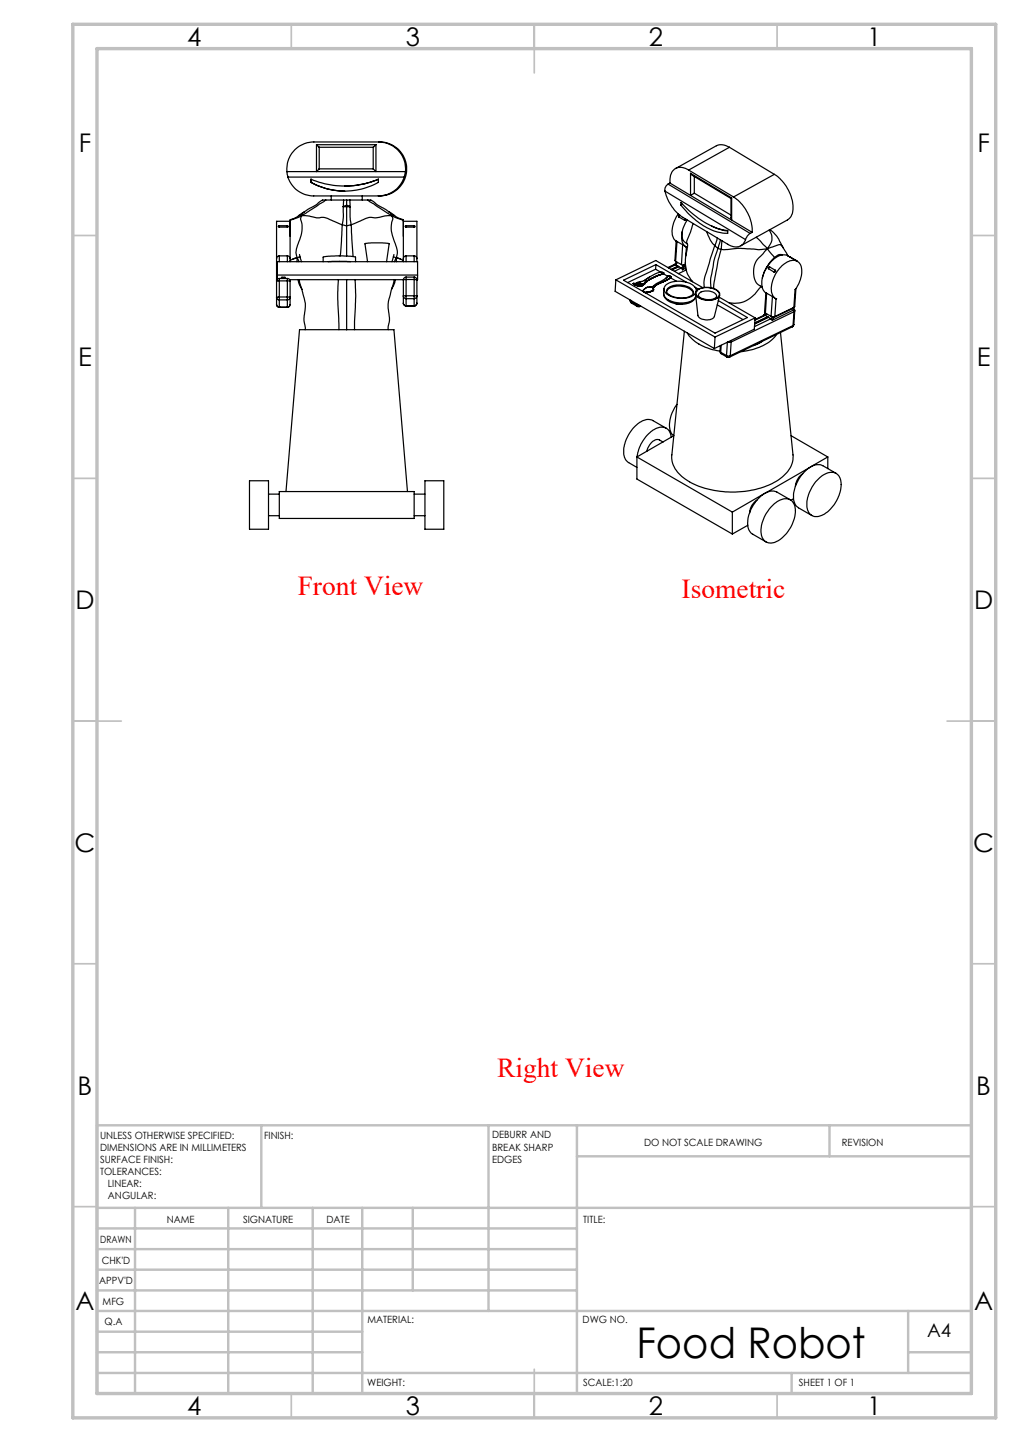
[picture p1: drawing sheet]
<svg xmlns="http://www.w3.org/2000/svg" width="210mm" height="297mm" viewBox="0 0 210 297" stroke-linecap="round" stroke-linejoin="round" font-family="sans-serif">
<g fill="none" stroke="#c0c0c0" stroke-width=".35">
<path d="M60 5v5M110 5v10M160 5v5M15 48.5h5M200 48.5h5M15 98.5h5M200 98.5h5M15 148.5h10M195 148.5h10M15 198.5h5M200 198.5h5M15 248.5h5"/>
<path d="M200 248.5h5M60 287v5M110 282v10M160 287v5"/>
</g>
<g fill="none" stroke="#c0c0c0" stroke-width=".5">
<path d="M53.8 231.8v17M100.6 231.8v38.2M118.8 231.8v55.2M118.8 238.2h81.2M170.8 231.8v6.4M200 231.8h-180v55.2M20 248.8h180M20 257.3h98.8M20 253h98.8M27.8 248.8v38.2M47 248.8v38.2M64.4 248.8v38.2"/>
<path d="M74.6 248.8v38.2M85 248.8v17M20 265.8h98.8M20 261.5h98.8M20 278.5h54.6M20 274.3h54.6M20 270h180M187 278.5h13M187 270v12.8M20 282.8h180M163 282.8v4.2"/>
</g>
<path d="M15 5h190v287h-190zM20 10h180v277h-180z" fill="none" stroke="#c0c0c0" stroke-width=".7"/>
<g fill="none" stroke="#000" stroke-width=".25">
<path d="M59.1 35.3l.2 1.2M59.1 35.3a5.6 5.6 0 0 1 5.5-6.1h13.6a5.6 5.6 0 0 1 5.5 5.6 5.6 5.6 0 0 1-5.5 5.6h-13.6a5.6 5.6 0 0 1-5.3-3.9M59.1 35.3h24.4M59.3 36.5h23.9M64 36.9a17.7 17.7 0 0 0 13.9 0v.7a14.2 14.2 0 0 1-13.9 0zM64 37.6h.1M64 37.6l1 .5a14.9 14.9 0 0 0 6 1.3M65.2 29.8l.5 .5M65.2 29.8v5.5l.5-.5M65.2 29.8h12.2M65.7 30.3h11.1M65.7 34.8h11.1"/>
<path d="M65.7 30.3v4.5M71 38.3h.1M76.8 30.3v4.5M77.4 29.8l-.6 .5M77.4 29.8v5.5l-.6-.5M77.9 36.9l-.5 .2a18 18 0 0 1-6.4 1.2M77.9 29.2a5.6 5.6 0 0 1 5.6 6.1M83.2 36.5a5.6 5.6 0 0 1-5.3 3.9M83.5 35.3l-.3 1.2M83.5 35.3h.1M136.9 39.4a9.1 9.1 0 0 0 3.7 5.4l9.2 5.5a2.28 2.28 0 0 0 3.5-.6l.2-.3M136.9 39.4l16.6 10"/>
<path d="M137.5 37.9a1.49 1.49 0 0 0-.6 1.5M137.5 37.9l16.9 10.2M137.9 37.7l17 10.2M137.9 37.7l-.4 .2M141.8 35a2.24 2.24 0 0 0-3.7 .9l-.2 1.8M141.8 35l9.2 5.6M142.2 35.7l.4 .4 7.9 4.8M142.2 35.7v4.5l.7-.4M142.2 35.7l8.4 5.1M142.9 39.8l7.6 4.5M142.9 36.4v3.4M150.2 30.3l-1.1-.4h-1.3l-8.7 4.8"/>
<path d="M150.2 30.3l9.2 5.6M150.2 30.3l-8.4 4.7M159.4 35.9a8.3 8.3 0 0 1 3.7 8.2l-.4 .7-.6 .5-9.6 5.3M159.4 35.9l-8.4 4.7M56.9 57.6l.2-.1v-3.6h28.9l-.2 8.6-.2 .4-.3 .1M56.9 53.3v9.5l.3 .4 .3 .1M56.9 53.3v-7.7h2.8v7.7M57.1 56.7h28.9M57.5 57.4a.4 .4 0 0 0-.5 .5h.5M57.5 46.5l-.2 .1 .2 .2M57.5 52.7l-.4 .2-.2 .4M57.5 46.5v.3"/>
<path d="M57.5 57.4v.5M57.5 57.4h1.7M57.5 46.5h1.7M57.5 46.8h1.7M57.5 52.7h1.7M57.5 52.7v1.2M57.5 57.9v3.3M57.5 57.9h1.7M58.2 57.2l-.3-.1h.8l-.2 .1M58.2 57.1v.3M58.5 57.1v.3M59.2 57.4a.4 .4 0 0 1 .4 .5h-.4"/>
<path d="M59.2 46.5l.2 .1-.2 .2M59.2 52.7h.2l.3 .6M59.2 46.5v.3M59.2 57.4v.5M59.2 52.7v1.2M59.2 57.9v3.3M59.6 57.6h23.4v4.9l.3 .4 .3 .1M59.7 57.6v5.1l-.2 .5-.3 .1M59.7 45.4v3.3M59.7 53.3v.6M61.1 53.2l-.8 .1M61.1 53.2h.1"/>
<path d="M61.2 53.2l-.1 .7M61.2 53.2l.3 .7M61.2 53.2h-.4l-1.1 .5M61.2 53.2h.1M61.4 57.6l.2 .9 .6 1.1M61.5 44.4l1.2-.8-.7 .8M61.6 57.6l.6 2M61.7 52.4l.4 1.5M61.8 52.9l-.6 .3M62 44.4a.66 .66 0 0 0-.9 .3l-1.3 .6-.1 .1M62 44.4a9.2 9.2 0 0 1 3.5 .5 3.7 3.7 0 0 1 3 .6l1.9 .8M62 44.4v.3a1.05 1.05 0 0 0 .1 1.1 7.6 7.6 0 0 1-.9 4.7 4.3 4.3 0 0 0 0 2.7"/>
<path d="M62 44.4l-2.3 1M62.2 59.6l.1 .5a9.5 9.5 0 0 1 .3 5.6l.2 2.2M66.5 53.9l.1-1 2.5-.2 4 .2 .1 1M67.1 41.2l-.8 .1-1.3 1-2.3 1.3M67.1 41.2l-5.1 3.2M67.1 41.2h3.6M67.6 53.9h4.5M68.2 40.4v.8M69.7 57.6a85.8 85.8 0 0 0 .1 10.3M70.4 46.3l1 .2M70.4 46.3l-.3 6.4M70.6 42.6h1.5"/>
<path d="M70.7 42.6v2.1l-.3 1.6M70.7 42.5v.1M70.7 41.2h.7M70.7 41.2v1.3M71.4 41.2v1.1M71.4 42.3l-.7 .2M71.4 41.2h.6M71.4 42.3l.7 .2M71.4 42.6v3.9M71.4 57.6v10.3M71.4 46.5v6.2M72 41.2l.1 1.3"/>
<path d="M72 41.2h3.7M72.1 42.6v2.1l.2 1.6M72.3 46.3l-.9 .2M72.3 46.3l.4 6.5M73.1 57.6a75.5 75.5 0 0 1-.1 9.7v.6M74.6 40.4v.8M75.7 53.9l-.6-3.7 1.3-.2h2.3l1.4 .2-.5 3.7M75.7 41.2a1.94 1.94 0 0 1 1.9 .9l2.5 1.5M75.7 41.2l5 3.2M80.1 43.6l1.1 .8M80.1 43.6l.3 .2 .3 .6M80.6 59.6l-.1 .4a9.2 9.2 0 0 0-.3 5.6l-.3 2.3"/>
<path d="M80.7 44.4a8.6 8.6 0 0 0-3.3 .5 3.7 3.7 0 0 0-3.2 .6l-1.9 .8M80.7 44.4l.1 .2a1.72 1.72 0 0 1-.2 1.5 9.6 9.6 0 0 0 1 4.8l.2 1.3-.2 1M80.7 44.4l2.3 1M81 52.9l.6 .3M81.1 52.4l-.4 1.5M81.2 57.6l-.6 2M81.2 44.4l1.8 1M81.2 44.4h-.5M81.4 57.6l-.1 .6-.7 1.4M81.6 53.2h.1M81.6 53.3v.6M81.6 53.2l-.4 .7"/>
<path d="M81.6 53.2h.6l.8 .5M81.7 53.2l.7 .1M83 45.4v3.3M83 53.3v-7.7h2.8v7.7M83 53.3v.6M83.6 57.1l-.4 .2-.2 .3h.6M83.6 46.5l-.2 .1 .2 .2M83.6 52.7l-.4 .2-.2 .4M83.6 46.5v.3M83.6 57.1v.5M83.6 57.1h1.7M83.6 52.7v1.2"/>
<path d="M83.6 57.6v3.3M83.6 57.6h1.7M83.6 46.5h1.7M83.6 46.8h1.7M83.6 52.7h1.7M85.3 57.1l.4 .2 .1 .3h-.5M85.3 46.5l.2 .1-.2 .2M85.3 52.7l.4 .1 .1 .5M85.3 46.5v.3M85.3 57.1v.5M85.3 52.7v1.2M85.3 57.6v3.3"/>
<path d="M85.8 53.3v.6M126.8 57.6l-.2 2.4 20.5 11.8M126.8 57.6l20.4 11.8M126.8 57.6l8.2-3.9 9.7 5.6M130.4 58.4h.1M130.4 58.4v.1M130.4 58.4l.1 .1M130.4 58.5h.1M130.5 58.4h.1M130.5 58.5h.1M130.5 58.4v.1M130.5 58.5l.1 .1"/>
<path d="M130.6 58.5h.1M130.6 58.6h.1M130.6 58.5v.1M130.7 58.5h.5M130.7 58.6h.1M130.7 58.6l.1 .1M130.8 58.6v.1M130.8 58.7h.1M130.8 58.6h.1M130.9 58.7h.1M130.9 58.8h.1M131 58.7l.6 .2 .6-.1"/>
<path d="M131 58.7h.1M131 58.8l.4 .1 .8-.1M131 58.8h.1M131 58.7v.1M131 58.7h.5M131.2 58.2h.1M131.2 58.2l-.4 .2M131.2 58.2l-.8 .2M131.3 58.2h-.1M131.3 58.6h-.5M131.6 58.3h.1M131.6 58.3l-.6 .2-.5-.1"/>
<path d="M131.6 58.3l-.5 .2h-.6M131.6 58.3l-.3 .2M131.7 58.3h.1M131.7 58.3l-.5 .3-.6-.1M131.7 58.3l-.2 .2M131.8 58.5h.1M131.8 58.4h.1M131.8 58.4l-.5 .2-.7-.1M131.8 58.4l-.5 .2h-.7M131.8 58.4v.1M131.8 58.5l-.4 .1M131.8 58.4l-.6 .2-.6-.1"/>
<path d="M131.8 58.4l.1 .1M131.9 58.5l-.2 .1M131.9 58.5l-.6 .2-.6-.1M131.9 58.5h.1M132 58.6h.1M132 58.5h.1M132 58.5l-.8 .2-.4-.1M132 58.6l-.7 .2-.5-.1M132 58.6l-.4 .1M132 58.5l-.6 .2h-.6M132 58.5v.1M132 58.5l.1 .1"/>
<path d="M132 58.6l-.2 .1M132.1 58.6l-.6 .2-.6-.1M132.1 58.6h.1M132.2 58.8h.1M132.4 58.8h-.2M132.4 59.9l.1 .2M132.4 59.9h.1M132.4 59.8v.1M132.4 59.8h.1M132.5 59.8a.45 .45 0 0 0 .6 .4M132.6 58.5l-.4 .3M132.6 58.5h.1"/>
<path d="M132.6 58.6l-.4 .2M132.6 58.5v.1M132.6 57.8l-1.4 .4M132.6 57.8h.1M132.7 58.3l-.1 .2M132.7 58.3h.1M132.7 58.3l-.1 .3M133 58l-.3 .3M133 58h.1M133.2 59.2l-.8 .6M133.2 59.2h.1M133.2 59.2l-.7 .6"/>
<path d="M133.4 59.2h-.2M133.6 59.1l.5 .1M133.9 57l-1.3 .8M134.1 59.2h-.9M134.1 59.2h.1M134.3 59.8l-1.2 .4M134.3 59.8l.1 .1M134.4 59.9l-.6 .2M134.4 59.9l-1.2 .3M134.4 59.9l-1.2 .4M134.4 59.9h.1M134.4 59.1l-.3 .1"/>
<path d="M134.4 59.1h.1M134.5 59.4v.3l-.2 .1M134.5 59.8l-.1 .1M134.5 59.4h.1M134.5 59.3v.1M134.5 59.4v.2M134.5 59.1v.3M134.5 59.6l-.1 .3M134.5 59.1h.1M134.5 59.2v.2M134.5 59.1v.2M134.5 59.6h.1"/>
<path d="M134.6 58.9l-.2 .2M135 55.5l-5.8 2.7M135 55.5l1 .5M135 54.5l-6.6 3.2 18.8 10.9 6.7-3.2-6-3.5M135 54.5l6.3 3.6M135 54.5v1M136.3 56.1a4.3 4.3 0 0 0-2.8 1.1l-.9 .6M136.3 56.1h.1M136.3 56.1l.2 .1M136.5 56.4l-1.4 .4-2.1 1.2M136.5 56.4h.1M136.5 56.4l-1.5 .5-2 1.1"/>
<path d="M136.5 56.2v.2M136.5 56.4l-1.6 .6-1.9 1M136.5 56.2h.1M136.6 56.3l-.1 .1M136.6 56.4h-.1M136.6 56.3v.1M136.6 56.4l.9 .5M136.7 59.5l-.1 .9M137.5 56.9l-.6 .6-1.8 1-.7 .6M137.5 56.9h.5h.1l-.1 .3M137.5 56.9l-.5 .5M137.5 56.9h.1"/>
<path d="M137.5 59.4a4 4 0 0 1 5.2 .5v.2a1.06 1.06 0 0 1-1.1 1.1 3.9 3.9 0 0 1-4.4-1.1zM137.7 56.9h-.2M137.9 56.8l.2 .2M138 57.2l-2.9 1.4-.6 .5M138 57.3l-3.2 1.6M138 57.2v.1M138 57.3l-2.5 1.2-1 .6M138 57.3l-2.7 1.3-.8 .6M138 57.3h.1M138 57.2l1.3 .7M138.1 57l-.1 .3M138.1 57h.1"/>
<path d="M138.8 54.5h.1M138.8 54.5h.3M138.8 54.5l-1.3 .6M139.1 54.5l.5 .3M139.1 54.5l-1.4 .7M139.1 53.8l1.2 .7M139.2 49.7h.2M139.2 49.7l-.2 3.9 .1 .2M139.3 53.9l-.5 .6M139.3 55v.1M139.4 49.7l1.1 .7M139.4 49.7l-.3 4.1"/>
<path d="M139.5 54l-.4 .5M139.6 54.8l-1.4 .7M139.6 54.8l-1.3 .7M139.6 54.8l.1 .1M139.6 44.1a5.3 5.3 0 0 0-.9 5.1l.5 .5M139.7 44.4l.3-.1-.2 .4zM139.7 54.9l-1.3 .7M139.7 54.9l.5 .3M139.8 44.7l1.1 .7M140.2 41.7a16.8 16.8 0 0 0 9.2 5.7l.4 .1v.5a11.8 11.8 0 0 1-7.9-3.8l-1.7-1.9zM140.2 55.2l.3 .4M140.2 55.2l-1.3 .7"/>
<path d="M140.3 54.5h.8M140.5 47.7a2.82 2.82 0 0 0 .8 3.2l-.1 1.8M140.5 42.1l-.3 .2M140.5 50.4l.8 .5M140.5 50.4l-.2 4.1M140.7 54.6l-.5 .6M140.8 55l-.3 .6M140.8 54.6l.1 .1M140.9 54.7l-.1 .3M140.9 54.6v.1M141.1 54.5h.1M141.1 45.1l-.2 .3"/>
<path d="M141.1 54v.5M141.1 54.8l-.3 .2M141.2 45.2l-.1 .2h-.2M141.2 55.2l-.7 .4M141.3 50.9h.1M141.3 55.6l-1.6 .8M141.5 45.3l-.1 .2a4.1 4.1 0 0 0-.7 4l.8 .7M141.5 50.2l-.1 1.3a6.5 6.5 0 0 0 1.2 6.5M142.4 57.8l-.2 .1M142.5 57.9v.1M142.5 58h.1M142.7 46l-1.2 3.5-.1 .4 .1 .3"/>
<path d="M143.1 59.2l.7 .3M143.4 59.9h.1M143.4 59.9a2.55 2.55 0 0 0-2.6-1.9 3.9 3.9 0 0 0-4 1.1 1.39 1.39 0 0 0 1.1 1.8 4.9 4.9 0 0 0 5.3-.4v-.1M143.4 59.9a3.5 3.5 0 0 1 4.8 .5 1.48 1.48 0 0 1-1.8 1.4 3 3 0 0 1-3.2-1.3zM143.5 59.9a3.5 3.5 0 0 1 4.6 .5 1.38 1.38 0 0 1-1.6 1.4 2.95 2.95 0 0 1-3.2-1.3zM145.5 47.7l.8 1.9 .9 1M146.5 46.6l1.3 .5 2 .5M147.2 50.6l.6 .5M147.2 50.6l-1.5 4.5a7.4 7.4 0 0 0-.7 4.1M147.7 49l-.5 1.6M147.8 51.1l.7 .3M147.8 51.1a32 32 0 0 0-1.5 7.2l.1 1"/>
<path d="M148.3 49.4l-.5 1.7M148.5 51.4l-.7 2.4-.8 4.2-.1 1.4M148.7 49.6l-.2 1.8M150.6 40.8l-.1 .1M150.6 40.8v4.5l-.1-.4v-4M151 40.6a8.8 8.8 0 0 1 3.9 7.3M154.4 48.1l-.5 .4-.4 .9M154.9 47.9l-.5 .2M155.7 48.9l2.3 2.3M156.4 58.8l.5 .3M156.8 59l-.4 .4a6 6 0 0 1-6.3 3M158 51.2a21.3 21.3 0 0 1-5.2 0l-4.3 .2"/>
<path d="M158 51.2l-.9 1.1a4.4 4.4 0 0 0-1.2 6.2l.5 .3M158 51.2l1.5 1.9M158.2 55.3l1.2 .8M158.3 47.4a2.65 2.65 0 0 1-.1 3.5l-.2 .3M158.5 55a.22 .22 0 0 0-.3 .1 .22 .22 0 0 0 0 .2M158.5 55l-.3 .3M158.5 55l1.1 .7M158.5 47.3a9.1 9.1 0 0 1 2.8 3.7M159.5 53.1a8.1 8.1 0 0 0-2.5 4.2M159.6 55.7v.3l-.2 .1M159.6 55.7l-.2 .4M161.1 52.5a1.45 1.45 0 0 0-1.6 .6"/>
<path d="M161.3 51l.9 1.7M161.3 51a.92 .92 0 0 0-1.6-.4l-1.7 .6M162.6 52.9l.2 .1M162.7 52.9l.1 .1M162.8 53l1.1 .7M163.8 53.7h.1M163.9 59.4l-.3 3.7-.2 .2M163.9 53.7l.2 .1M164.1 53.8l-1.9-1.1a2.93 2.93 0 0 0-3.4 1.2 5.9 5.9 0 0 0-1.7 5.8l.6 .7M57.5 61.2h-.2a.26 .26 0 0 0-.4 .1 .26 .26 0 0 0 .2 .3l.4 .2M57.5 61.2v.6M57.5 63.3h.1"/>
<path d="M57.5 63.3h1.7M57.5 61.8v1.5M57.5 61.2h1.7M57.5 61.8h1.7M59.2 61.2h.2a.22 .22 0 0 1 .3 0 .22 .22 0 0 1-.1 .3l-.4 .3M59.2 61.2v.6M59.2 63.3h.1M59.2 61.8v1.5M71.4 67.9h9.7l2.8 33.3M71.4 67.9h-9.7l-2.8 33.3M83.6 60.9v.6M83.6 60.9h-.1a.25 .25 0 0 0-.4 0 .25 .25 0 0 0 0 .4l.5 .2"/>
<path d="M83.6 63h.1M83.6 63h1.7M83.6 60.9h1.7M83.6 61.5h1.7M83.6 61.5v1.5M85.3 60.9v.6M85.3 60.9h.1a.25 .25 0 0 1 .3 0 .25 .25 0 0 1 0 .4l-.4 .2M85.3 63h.1M85.3 61.5v1.5M129.8 61.9l.2 .5M129.8 61.9l.1 .2M129.8 61.8v.1"/>
<path d="M129.9 62.1l.1 .3M129.9 62.1l1.2 .7M129.9 61.9v.2M130 62.4l1.2 .7M131.1 62.8l.6 .1M131.1 62.8l.1 .3M131.1 62.6v.2M131.2 63.1h.5M131.8 63l-.1 .1M131.9 63l-.2 .1M132.7 60.2h.5M132.8 60.3h.1"/>
<path d="M132.8 60.3h.4M133.1 60.2h.1M133.2 60.3h.1M133.2 60.2v.1M133.8 60.1l-.9 .2M133.8 60.1l-.6 .2M136.6 60.4a2.23 2.23 0 0 0 2.1 1.8 4.7 4.7 0 0 0 4.4-.8l.2-.3a2.85 2.85 0 0 1-3.2 1.5 3.3 3.3 0 0 1-3.4-1.9zM137.2 60.1a2.65 2.65 0 0 1 3-1.2 2.49 2.49 0 0 1 2.5 1.6M139.1 62.6h1.4M140.9 68.2l-2.6 25.5a5.7 5.7 0 0 0 3.3 5.3 19.2 19.2 0 0 0 18.8-.2 5.6 5.6 0 0 0 2.9-5.1l-2.6-25.2M141.5 68.6a9 9 0 0 0 6.7 3.7M143.2 60.5l.5 4.4a2.21 2.21 0 0 0 2.8 .8l.6-.5 1.1-4.4"/>
<path d="M144.1 60.3a2.66 2.66 0 0 1 3.4 .5 .93 .93 0 0 1-1.2 .9 2.38 2.38 0 0 1-2.5-.8zM147.2 69.4l-.1 2.4M147.7 62.8l5.3 3M148.1 61.2l7.4 4.3M148.2 72.4l.3 .4M148.2 72.4l.2 .2M148.3 71.2l-.1 1.2M148.4 72.6l.1 .2M148.4 72.6l1.2 .6M148.5 72.8l1.2 .8M148.5 71.1l-.1 1.5M149.6 73.2l.8 .1"/>
<path d="M149.6 73.2l.1 .4M149.7 73.6h.5M149.8 70.5l-.2 2.7M149.8 70.4h.7M150.4 73.3l-.2 .3M150.5 70.1v.3M150.5 70.4l-.1 2.9M155.5 65.5l-8.3 3.9M155.5 65.5l-.2 2.3-8.2 4M156.9 70.3l-1.8 .9M157.3 64.9h.3M157.3 64.9l-1.9 .9"/>
<path d="M157.5 64.4l-.2 .5M157.6 64.9l.4 .3M157.6 64.9l-2.2 1.1M157.6 64.5l1.1 .7M157.7 64.6l-.4 .3M157.8 65.4v.1M157.8 60.4l-.1-.1-.3 4 .2 .2M157.8 64.7l-.2 .2M157.8 60.4l1.2 .7M157.8 60.4l-.2 4.1M158 65.2l-2.6 1.3M158 65.2l-2.6 1.4"/>
<path d="M158 65.2l.2 .2M158.2 65.4l-2.8 1.3M158.2 65.4l.5 .2M158.7 65.6l.3 .4M158.7 65.6l-3.4 1.7M158.7 65.2h.8M159 61.1l.7 .4M159 61.1l-.3 4.1M159.1 65.3l-.4 .3M159.2 65.4l-.2 .6M159.3 65.3l-.1 .1M159.7 61.5h.1"/>
<path d="M159.9 68.9a9.8 9.8 0 0 1-7.4 3.5M163.1 67.3l-12.9 6.3M163.3 63.5v.1M163.3 67.1l-.2 .2M163.3 63.5l.2 .3M163.3 63.5h.1M163.3 67.1l-12.9 6.2M163.3 63.4v.1M163.3 63.5l-4.1 1.9M163.3 63.6l.1 .2M163.3 63.6l.2 .2M163.3 63.5l.3 .5"/>
<path d="M163.4 63.8l.1 .4M163.4 63.8h.1M163.4 63.8l-4.4 2.2M163.4 66.8l-.3 .5M163.4 63.3l.3-3.6a5.2 5.2 0 0 0 1-5.3 1.93 1.93 0 0 0-2.9-.3 6.6 6.6 0 0 0-2.9 6.3l.2 .6 .7 .6-.3 3.6M163.4 66.8l-.1 .3M163.4 63.3l-3.9 1.9M163.5 64.2l-13 6.2M163.5 64.2l-.2 2.9M163.6 64l-.1 .2M163.6 64l-.2 2.8M51.4 99h3.9v10h-3.9z"/>
<path d="M87.5 99h3.9v10h-3.9zM131.1 94.1v4.6l19.7 11.3M131.1 94.1l19.7 11.4M136.5 91l-.7-.4a2.15 2.15 0 0 0-2.4 1.6l-.2 .8M137.2 88.2l-2.8-1.6a3.3 3.3 0 0 0-3.8 1.3 7 7 0 0 0-2 6.3l.6 .9 1.9 1.2M138.2 90.1a2.07 2.07 0 0 0-1.2-2 2.07 2.07 0 0 0-2.3 .4 7.9 7.9 0 0 0-3.5 5.6M139.4 83.3a5.9 5.9 0 0 0-1.1 6l.4 .4-7.6 4.4M162.9 89.7l7.5 4.4M165.3 97.6a3.5 3.5 0 0 0-1.5 2.6M166.9 96.2l-9.4 5.4M167.9 99.2a4.1 4.1 0 0 1 4-1.8 2.88 2.88 0 0 1 1.2 3.5 7.3 7.3 0 0 1-4.5 5.5 2.07 2.07 0 0 1-2.5-2.5 7.8 7.8 0 0 1 1.8-4.7zM170.4 94.1l-3.5 2"/>
<path d="M170.4 94.1v2.4M172.2 97.5l-2.8-1.6a3.1 3.1 0 0 0-3.6 1.1 7 7 0 0 0-2.3 6.5l.4 .7 .5 .4 2.7 1.6M55.3 106.2h2.2M55.3 101.8h2.2M57.5 101.2h27.8v5.6h-27.8zM85.3 106.2h2.2M85.3 101.8h2.2M150.8 105.5v4.5M154 108.2l-3.2 1.8M155.9 103a3.2 3.2 0 0 0-1.6 2.7M157.4 101.6l-6.6 3.9M158.9 104.2a3.5 3.5 0 0 1 3.7-1.3 3.4 3.4 0 0 1 .8 4.3 7 7 0 0 1-4.3 4.6 2.08 2.08 0 0 1-2.4-2.5 7.9 7.9 0 0 1 2.2-5.1z"/>
<path d="M162.7 102.9l-2.8-1.6a3.6 3.6 0 0 0-3.9 1.6 6.4 6.4 0 0 0-1.7 6.4l.4 .6 3 1.7M163.4 102.7l-.6 .3"/>
</g>
<text font-size="8.7" x="131" y="279.6">Food Robot</text>
<g font-size="5.6" fill="#f00">
<text x="61.3" y="122.5">Front View</text>
<text x="140.3" y="123.2">Isometric</text>
<text x="102.4" y="221.8">Right View</text>
</g>
<g font-size="5.3">
<text x="38.5" y="9.5">4</text>
<text x="83.5" y="9.5">3</text>
<text x="133.6" y="9.5">2</text>
<text x="178.6" y="9.5">1</text>
<text x="16.2" y="31.2">F</text>
<text x="201.2" y="31.2">F</text>
<text x="16.1" y="75.5">E</text>
<text x="201.1" y="75.5">E</text>
<text x="15.5" y="125.5">D</text>
<text x="200.5" y="125.5">D</text>
<text x="15.4" y="175.5">C</text>
<text x="200.4" y="175.5">C</text>
<text x="16" y="225.5">B</text>
<text x="201" y="225.5">B</text>
<text x="15.5" y="269.7">A</text>
<text x="200.5" y="269.7">A</text>
<text x="38.5" y="291.5">4</text>
<text x="83.5" y="291.5">3</text>
<text x="133.6" y="291.5">2</text>
<text x="178.6" y="291.5">1</text>
</g>
<text font-size="3.9" x="190.9" y="275.5">A4</text>
<g font-size="2.1">
<text x="20.6" y="234.6">UNLESS OTHERWISE SPECIFIED:</text>
<text x="20.6" y="237.1">DIMENSIONS ARE IN MILLIMETERS</text>
<text x="20.6" y="239.5">SURFACE FINISH:</text>
<text x="54.4" y="234.5">FINISH:</text>
<text x="101.3" y="234.5">DEBURR AND</text>
<text x="101.3" y="237">BREAK SHARP</text>
<text x="101.3" y="239.5">EDGES</text>
<text x="132.6" y="235.9">DO NOT SCALE DRAWING</text>
<text x="173.3" y="236.1">REVISION</text>
<text x="20.6" y="242">TOLERANCES:</text>
<text x="22.2" y="244.5">LINEAR:</text>
<text x="22.2" y="247">ANGULAR:</text>
<text x="34.3" y="252">NAME</text>
<text x="50" y="251.9">SIGNATURE</text>
<text x="67.2" y="251.9">DATE</text>
<text x="120.1" y="251.9">TITLE:</text>
<text x="20.6" y="256.1">DRAWN</text>
<text x="20.9" y="260.3">CHK'D</text>
<text x="20.4" y="264.4">APPV'D</text>
<text x="21.1" y="268.8">MFG</text>
<text x="21.5" y="273">Q.A</text>
<text x="75.6" y="272.5">MATERIAL:</text>
<text x="120" y="272.5">DWG NO.</text>
<text x="75.6" y="285.5">WEIGHT:</text>
<text x="120.1" y="285.6">SCALE:1:20</text>
<text x="164.5" y="285.6">SHEET 1 OF 1</text>
</g>
</svg>
